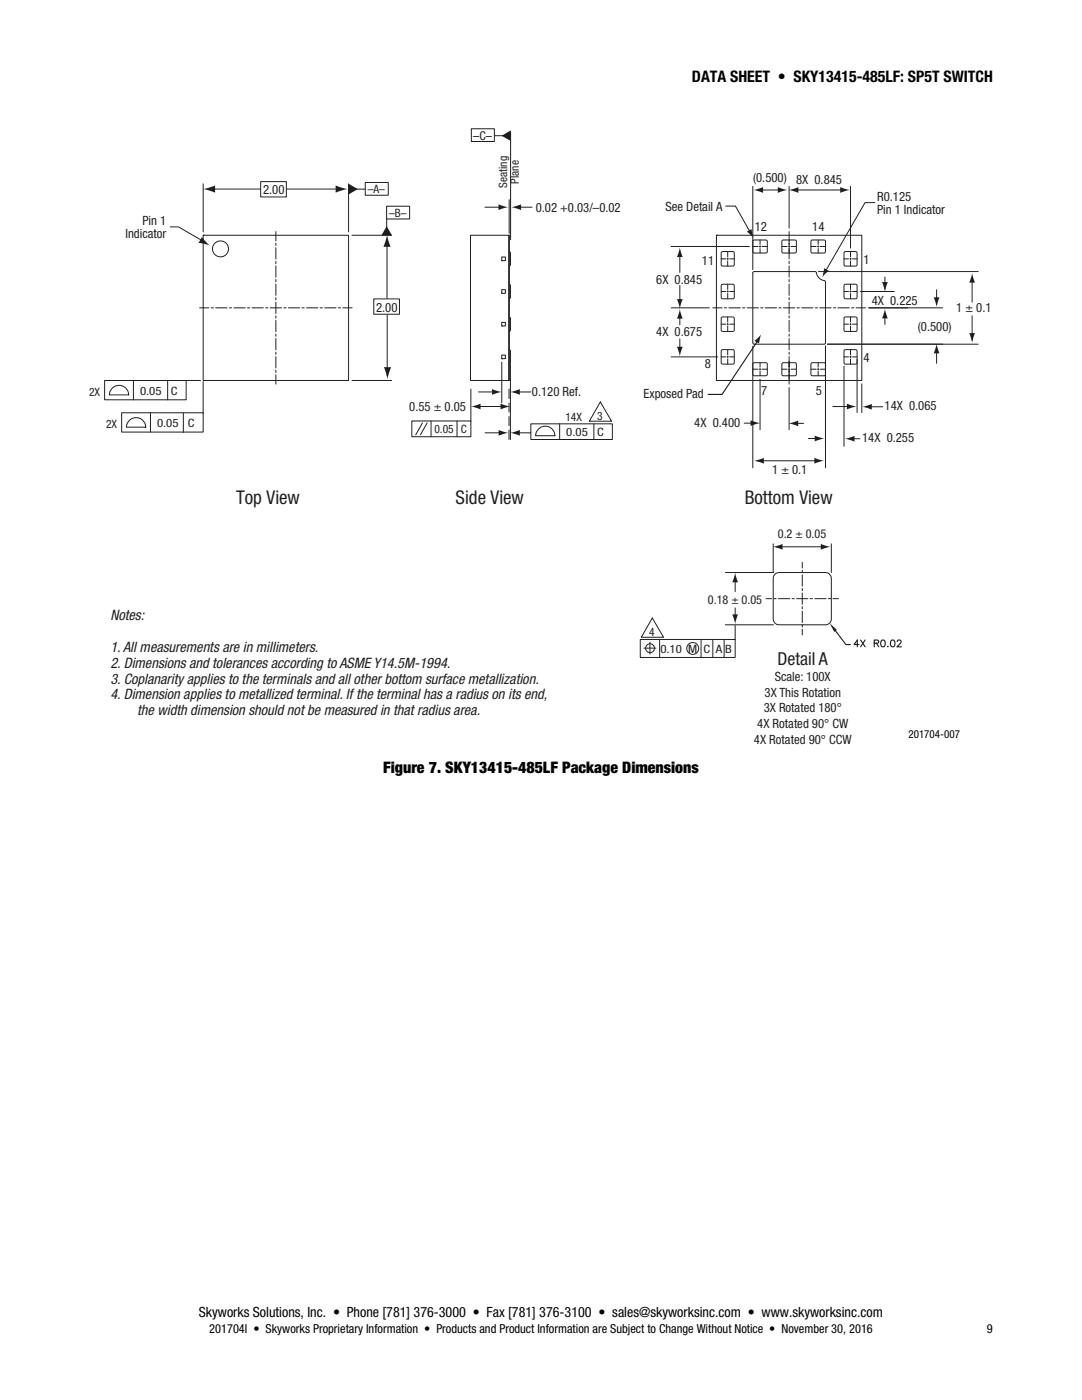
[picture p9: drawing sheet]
<svg xmlns="http://www.w3.org/2000/svg" width="216mm" height="279mm" viewBox="0 0 216 279" stroke-linecap="round" stroke-linejoin="round" font-family="sans-serif">
<g fill="none" stroke="#231f20" stroke-width=".2">
<path d="M101.6 39.8v6.8M101.9 26.3v21.6M34 45.3h1.6l4.9 2.8M37.2 75.9h2.8M40.5 76.2v6.3M94 77.6v6.5M100.1 72.3v8.1M101.6 77.6v1.9M101.8 72.7v15M101.6 80.4v1.8M101.6 83.1v1.8M101.6 85.8v1.9"/>
<path d="M146.7 124.8v2.8"/>
</g>
<path d="M40.3 47.3l1.6 1.7-2.3-.5z" fill="#231f20"/>
<path d="M174.6 40.4h-2l-7.8 13.6M119.8 80.2l2.2 3.9h-4.4z" fill="none" stroke="#231f20" stroke-width=".2"/>
<g fill="#231f20">
<path d="M164.4 53.5l1 .5-1.3 1.3z"/>
<path d="M150.5 68l1.4-1.3-.4 1.8z"/>
</g>
<path d="M144.8 41.1h1.9l2.9 5.1" fill="none" stroke="#231f20" stroke-width=".2"/>
<path d="M149 46.2l1-.5 .4 1.8z" fill="#231f20"/>
<g fill="none" stroke="#231f20" stroke-width=".2">
<path d="M42.1 37.7h9.9M20.9 75.9h16.2v3.9h-16.2zM22.2 77.7a1.92 1.92 0 0 1 2.1-.7 1.92 1.92 0 0 1 1.4 1.8h-3.9zM26.6 75.9v3.9M33.5 75.9v3.9M24.3 82.4h16.2v3.8h-16.2zM25.6 84.1a1.92 1.92 0 0 1 2.1-.7 1.92 1.92 0 0 1 1.4 1.9h-3.9zM30 82.4v3.8M36.6 82.4v3.9M105.9 84.6h16.3v3.1h-16.3zM107.2 85.8a1.92 1.92 0 0 1 2.2-.7 1.92 1.92 0 0 1 1.3 1.9h-3.8zM111.7 84.6v3.1"/>
<path d="M118.5 84.6v3.1M130.2 123.3l2.2 3.9h-4.4z"/>
</g>
<path d="M82.2 84h11.8v3.2h-11.8zM84.3 84.4l-1.3 2.4M85.2 84.4l-1.3 2.4M86 84v3.2M91.2 84v3.2" fill="none" stroke="#221e1f" stroke-width=".2"/>
<g fill="#231f20">
<path d="M40.5 37.7l2.4-.7v1.5z"/>
<path d="M67 37l2.4 .7-2.4 .7z"/>
</g>
<path d="M57.2 37.7h9.8M77.3 62.8v12.3" fill="none" stroke="#231f20" stroke-width=".2"/>
<g fill="#231f20">
<path d="M76.6 73.3h1.4l-.7 2.4z"/>
<path d="M77.2 46.8l.7 2.5h-1.4z"/>
</g>
<path d="M77.2 47.8v11.8M103.4 41.4h2.8" fill="none" stroke="#231f20" stroke-width=".2"/>
<g fill="#231f20">
<path d="M102 41.4l2-.6v1.1z"/>
<path d="M99.5 40.8l1.9 .6-1.9 .5z"/>
</g>
<path d="M96.8 41.4h3.3M103.1 86.4h2.8" fill="none" stroke="#231f20" stroke-width=".2"/>
<g fill="#231f20">
<path d="M101.8 86.4l1.9-.6v1.2z"/>
<path d="M99.5 85.8l1.9 .6-1.9 .6z"/>
</g>
<path d="M103.1 78.2h2.8M96.8 86.4h3.3" fill="none" stroke="#231f20" stroke-width=".2"/>
<g fill="#231f20">
<path d="M101.8 78.2l1.9-.6v1.2z"/>
<path d="M98.2 77.6l1.9 .6-1.9 .6z"/>
</g>
<path d="M135.7 57v3.3M95.5 78.2h3.3" fill="none" stroke="#231f20" stroke-width=".2"/>
<g fill="#231f20">
<path d="M135.1 59.7h1.1l-.5 1.9z"/>
<path d="M135.7 49.4l.5 1.9h-1.1z"/>
</g>
<path d="M135.7 50.7v3.7" fill="none" stroke="#231f20" stroke-width=".2"/>
<g fill="#231f20">
<path d="M193.4 66.5h1.2l-.6 1.9z"/>
<path d="M194 54.5l.6 1.9h-1.2z"/>
</g>
<path d="M194 55.8v4.5M194 63v4.9" fill="none" stroke="#231f20" stroke-width=".2"/>
<g fill="#231f20">
<path d="M157.4 37.9l1.9-.6v1.2z"/>
<path d="M167.6 37.3l2 .6-2 .6z"/>
</g>
<path d="M159.1 37.9h9.4" fill="none" stroke="#231f20" stroke-width=".2"/>
<g fill="#231f20">
<path d="M94 81.1l1.9-.5v1.1z"/>
<path d="M99.9 80.6l1.9 .5-1.9 .6z"/>
</g>
<path d="M95.5 81.1h5" fill="none" stroke="#231f20" stroke-width=".2"/>
<path d="M69.6 36.7l1.8 1-1.8 1.1z" fill="#231f20"/>
<path d="M70.8 37.7h2" fill="none" stroke="#221e1f" stroke-width=".2"/>
<path d="M72.9 36.4h4.6v2.6h-4.6zM94.1 25.7h4.5v2.5h-4.5zM77.1 41.2h4.6v2.5h-4.6z" fill="none" stroke="#231f20" stroke-width=".2"/>
<g fill="#231f20">
<path d="M154.2 109.1l1.9-.5v1.1z"/>
<path d="M163.8 108.6l1.9 .5-1.9 .6z"/>
</g>
<path d="M155.7 109.1h8.6M146.7 121.3v2" fill="none" stroke="#231f20" stroke-width=".2"/>
<g fill="#231f20">
<path d="M146.1 122.6h1.2l-.6 2z"/>
<path d="M146.7 114.3l.6 1.9h-1.2z"/>
</g>
<path d="M173.4 81.2h2.8M146.7 115.4v2.7" fill="none" stroke="#231f20" stroke-width=".2"/>
<g fill="#231f20">
<path d="M172 81.2l2-.6v1.2z"/>
<path d="M169 80.6l1.9 .5-1.9 .6z"/>
</g>
<path d="M166.2 81.1h3.3M169.9 87.6h1.7" fill="none" stroke="#231f20" stroke-width=".2"/>
<path d="M168.6 87.6l1.9-.6v1.1z" fill="#231f20"/>
<path d="M158.7 84.5h1.6" fill="none" stroke="#231f20" stroke-width=".2"/>
<g fill="#231f20">
<path d="M157.3 84.5l2-.6v1.2z"/>
<path d="M162.6 86.9l1.9 .6-1.9 .6z"/>
</g>
<path d="M161.3 87.5h1.8" fill="none" stroke="#231f20" stroke-width=".2"/>
<path d="M149.8 83.9l1.9 .5-1.9 .6z" fill="#231f20"/>
<path d="M151.7 37.9h3.9M148.5 84.4h1.8" fill="none" stroke="#231f20" stroke-width=".2"/>
<g fill="#231f20">
<path d="M150.3 37.9l2-.6v1.2z"/>
<path d="M155.2 37.3l1.9 .6-1.9 .6z"/>
</g>
<path d="M135.7 67.6v2.2" fill="none" stroke="#231f20" stroke-width=".2"/>
<g fill="#231f20">
<path d="M135.1 69.2h1.1l-.5 1.9z"/>
<path d="M135.7 61.7l.5 1.9h-1.1z"/>
</g>
<path d="M135.7 63v1.8" fill="none" stroke="#231f20" stroke-width=".2"/>
<g fill="#231f20">
<path d="M150.5 92l1.9-.6v1.1z"/>
<path d="M162.5 91.4l1.9 .6-1.9 .5z"/>
</g>
<path d="M151 92h12" fill="none" stroke="#231f20" stroke-width=".2"/>
<g fill="#231f20">
<path d="M176 56.3h1.2l-.6 1.9z"/>
<path d="M176.6 61.6l.6 1.9h-1.2z"/>
</g>
<path d="M176.6 55.3v2.4M176.6 62.9v1.9" fill="none" stroke="#231f20" stroke-width=".2"/>
<g fill="#231f20">
<path d="M186.3 59.3h1.2l-.6 2z"/>
<path d="M186.9 68.6l.6 1.9h-1.2z"/>
</g>
<path d="M186.9 57.8v3M186.9 69.9v2.6" fill="none" stroke="#231f20" stroke-width=".2"/>
<path d="M100.1 27.1l1.8-1.1v2.2z" fill="#231f20"/>
<path d="M98.6 27.1h2.1" fill="none" stroke="#221e1f" stroke-width=".2"/>
<path d="M77.2 45.1l1 1.9h-2.1z" fill="#231f20"/>
<path d="M77.2 43.7v2.1" fill="none" stroke="#221e1f" stroke-width=".2"/>
<g fill="none" stroke="#231f20" stroke-width=".2">
<path d="M40.5 36.7v9.6M52 36.2h5.1v3.1h-5.1zM69.5 36.7v9.6M157.5 37.2v8.3M169.7 37.2v12.3M40.5 47h29v28.9h-29zM40.5 47h.1M55 46.2v1.9M55 48.5v.5M55 49.4v2.3M55 52.2v.4M55 53.1v2.2"/>
<path d="M55 55.8v.4M55 56.7v2.3M55 59.4v.5M70.2 47h7.9M74.6 59.7h5.1v3h-5.1zM93.9 47h7.7v28.9h-7.7zM133.9 49.2h15.6M143 47h29v28.9h-29zM143 47h.1M150.3 54.3h12.5a2.17 2.17 0 0 0 1.8 1.8v12.5l-14.1 .1-.3-.3zM157.5 46.2v1.9M157.5 48.5v.5"/>
<path d="M157.5 49.4v2.3M157.5 52.2v.4M157.5 53.1v2.2M157.5 55.8v.4M157.5 56.7v2.3M157.5 59.4v.5M163.3 54.2h31.9M171.7 58.2h6.7M39.8 61.4h1.9M42.1 61.4h.5M43 61.4h2.3M45.8 61.4h.4"/>
<path d="M46.7 61.4h2.2M49.4 61.4h.4M50.3 61.4h2.2M53 61.4h.5M53.9 61.4h2.3M55 60.3v2.3M55 63v.5M55 63.9v2.3M55 66.7v.4M55 67.6v2.2M55 70.3v.4M55 71.2v2.2"/>
<path d="M55 73.9v.5M55 74.8v1.9M56.6 61.4h.5M57.5 61.4h2.3M60.3 61.4h.4M61.2 61.4h2.2M63.9 61.4h.4M64.8 61.4h2.3M67.5 61.4h.5M68.4 61.4h1.9M70.2 75.9h7.9M133.9 71.2h9.3"/>
<path d="M133.9 61.4h7.7M142.2 61.4h1.9M144.5 61.4h.5M145.5 61.4h2.2M148.2 61.4h.4M149.1 61.4h2.2M151.7 75.7v10.1M151.8 61.4h.5M152.7 61.4h2.3M155.4 61.4h.5M156.3 61.4h2.3M157.5 60.3v2.3"/>
<path d="M157.5 63v.5M157.5 63.9v2.3M157.5 66.7v.4M157.5 67.6v2.2M157.5 70.3v.4M157.5 71.2v2.2M157.5 77.3v8.5M157.5 73.7v.7M157.5 74.6v2.1M159 61.4h.5M160 61.4h2.2M162.7 61.4h.4"/>
<path d="M163.6 61.4h2.2M164.7 69.1v20M165.1 68.7h30.1M166.3 61.4h.4M167.2 61.4h2.3M168.4 73.1v16M169.9 61.4h.5M170.8 61.4h1.9M171 71.8v10.5M172 76.6v5.7M173.4 61.4h14.7M144.7 114.3h9.6"/>
<path d="M152.8 119.5h1.2M154.3 108.5v5.8M154.4 119.5h.5M154.6 114.6l.8-.3h9.3l.7 .2 .4 .4 .1 .5v8.4a1.14 1.14 0 0 1-1.2 .9h-9.3l-.7-.3-.3-.4-.1-.5v-8.1zM155.3 119.5h2.3M158 119.5h.5M158.9 119.5h2.3M160.1 112.2v1.2M160.1 113.8v.5M160.1 114.7v2.3M160.1 117.4v.5M160.1 118.3v2.3"/>
<path d="M161.7 119.5h.4M162.6 119.5h2.2M165.3 119.5h.4M165.9 108.5v5.8M166.2 119.5h1.1M127.8 127.6h18.9v3.6h-18.9zM128.5 129.3h2.4M129.7 128.2v2.3M131.6 127.7v3.5M139.9 127.7v3.5M142.2 127.7v3.5M144.5 127.7v3.5"/>
<path d="M144.7 124.7h9.6M160.1 121.1v.4M160.1 122v2.2M160.1 124.7v.4M160.1 125.6v1.1"/>
<circle cx="44" cy="49.7" r="1.6"/>
<circle cx="129.7" cy="129.4" r=".89"/>
<circle cx="138.2" cy="129.4" r="1.19"/>
</g>
<path d="M151.3 67.8l-7.2 10.9h-2.8" fill="none" stroke="#231f20" stroke-width=".23"/>
<path d="M165.5 124.4l1.5 1.3-.5 .4z" fill="#231f20"/>
<path d="M166.7 125.9l2.1 2.7h.9M171.4 128.6h-1l.7-.9v1.4M171.7 127.7l.9 1.4M172.6 127.7l-.9 1.4M174.4 128.4l.8-.1 .1-.4-.9-.2v1.4M174.9 128.4l.4 .7M175.9 127.8a.44 .44 0 0 1 .7 .2v.3a.6 .6 0 0 1-.5 .8 .86 .86 0 0 1-.2-1.3zM177.1 129h.1zM177.9 127.8a.46 .46 0 0 1 .6 .2l.1 .3a.58 .58 0 0 1-.5 .8 .86 .86 0 0 1-.2-1.3zM179 128.1l.2-.3 .3-.1 .3 .4-.8 1h.9" fill="none" stroke="#231f20" stroke-width=".23"/>
<g fill="none" stroke="#231f20" stroke-width=".2">
<path d="M150.2 37.2v16.6M100.1 52h.1M100.1 58.5h.1M100.1 51.3h.7v.7h-.7zM100.1 57.8h.7v.7h-.7zM101.6 56.7l.3 .3v2.3l-.3 .3M101.6 50.2l.3 .3v2.3l-.3 .3M101.6 47v28.9M143.9 51.7h.9M143.9 58.2h.9M144 56.8h2.4v2.7h-2.4zM144 50.3h2.4v2.7h-2.4z"/>
<path d="M145.1 51.7h.2M145.1 58.2h.2M145.2 50.2v1.1M145.2 51.5v.3M145.2 52.1v1M145.2 56.7v1.1M145.2 58v.3M145.2 58.6v1M145.6 51.7h.9M145.6 58.2h.9M150.2 49.2h1.1M150.3 48h2.7v2.4h-2.7z"/>
<path d="M151.5 49.2h.3M151.7 47.9v.9M151.7 49.1v.2M151.7 49.6v.9M152.1 49.2h1M156 49.2h1.1M156.1 48h2.7v2.4h-2.7zM157.3 49.2h.3M157.5 47.9v.9M157.5 49.1v.2M157.5 49.6v.9M157.9 49.2h1"/>
<path d="M161.8 49.2h1M161.9 48h2.7v2.4h-2.7zM163.1 49.2h.3M163.3 47.9v.9M163.3 49.1v.2M163.3 49.6v.9M163.7 49.2h1M168.4 51.7h.9M168.4 58.2h.9M168.5 56.8h2.4v2.7h-2.4zM168.5 50.3h2.4v2.7h-2.4zM169.6 51.7h.2"/>
<path d="M169.6 58.2h.2M169.7 50.2v1.1M169.7 51.5v.3M169.7 52.1v1M169.7 56.7v1.1M169.7 58v.3M169.7 58.6v1M170.1 51.7h.9M170.1 58.2h.9M100.1 65.1h.1M100.1 71.6h.1M100.1 64.3h.7v.8h-.7z"/>
<path d="M100.1 70.9h.7v.7h-.7zM101.6 69.8l.3 .3v2.3l-.3 .3M101.6 63.3l.3 .2v2.4l-.3 .2M143.9 64.7h.9M143.9 71.2h.9M144 69.9h2.4v2.7h-2.4zM144 63.3h2.4v2.8h-2.4zM145.1 64.7h.2M145.1 71.2h.2M145.2 63.3v1M145.2 64.6v.2M145.2 65.1v1"/>
<path d="M145.2 69.8v1M145.2 71.1v.3M145.2 71.6v1.1M145.6 64.7h.9M145.6 71.2h.9M150.2 73.7h1.1M150.2 69.1v24.3M150.3 72.5h2.7v2.4h-2.7zM151.5 73.7h.3M151.7 72.4v.9M151.7 73.5v.3M151.7 74.1v.9"/>
<path d="M152.1 73.7h1M156 73.7h1M156.1 72.5h2.7v2.4h-2.7zM157.3 73.7h.3M157.5 72.4v.9M157.5 73.5v.3M157.5 74.1v.9M157.9 73.7h1M161.8 73.7h1M161.9 72.5h2.7v2.4h-2.7zM163.1 73.7h.3M163.3 72.4v.9"/>
<path d="M163.3 73.5v.3M163.3 74.1v.9M163.7 73.7h1M164.7 69.1v24.3M168.4 64.7h.9M168.4 71.2h.9M168.5 63.3h2.4v2.8h-2.4zM168.5 69.9h2.4v2.7h-2.4zM169.6 64.7h.2M169.6 71.2h.2M169.7 63.3v1M169.7 64.6v.2"/>
<path d="M169.7 65.1v1M169.7 69.8v1M169.7 71.1v.3M169.7 71.6v1.1M170.1 64.7h.9M170.1 71.2h.9"/>
</g>
<g font-size="3.8" fill="#231f20">
<text x="47.1" y="100.6">Top View</text>
<text x="90.9" y="100.6">Side View</text>
<text x="148.6" y="100.6">Bottom View</text>
</g>
<text font-size="3.6" fill="#221e1f" x="155.2" y="132.7">Detail A</text>
<g font-size="3.2">
<text x="138.1" y="16.4">DATA SHEET • SKY13415-485LF: SP5T SWITCH</text>
<text x="76.4" y="154.3">Figure 7. SKY13415-485LF Package Dimensions</text>
</g>
<g font-size="2.9" fill="#221e1f">
<text x="22" y="123.8">Notes:</text>
<text x="22" y="130.1">1. All measurements are in millimeters.</text>
<text x="22" y="133.3">2. Dimensions and tolerances according to ASME Y14.5M-1994.</text>
<text x="22" y="136.4">3. Coplanarity applies to the terminals and all other bottom surface metallization.</text>
<text x="22" y="139.6">4. Dimension applies to metallized terminal. If the terminal has a radius on its end,</text>
<text x="27.4" y="142.7">the width dimension should not be measured in that radius area.</text>
</g>
<text font-size="2.8" x="39.7" y="262.8">Skyworks Solutions, Inc. • Phone [781] 376-3000 • Fax [781] 376-3100 • sales@skyworksinc.com • www.skyworksinc.com</text>
<g font-size="2.5" fill="#221e1f">
<text x="52.5" y="38.8">2.00</text>
<text x="25" y="47.4">Indicator</text>
<text x="28.4" y="44.9">Pin 1</text>
<text x="75.1" y="62.2">2.00</text>
<text x="154.6" y="135.9">Scale: 100X</text>
<text x="152.4" y="142.2">3X Rotated 180°</text>
<text x="152.6" y="139">3X This Rotation</text>
<text x="150.4" y="148.5">4X Rotated 90° CCW</text>
<text x="151.1" y="145.3">4X Rotated 90° CW</text>
</g>
<g font-size="2.5" fill="#231f20">
<text x="150.3" y="36.4">(0.500)</text>
<text x="158.8" y="36.7">8X 0.845</text>
<text x="175" y="40.1">R0.125</text>
<text x="106.9" y="42.2">0.02 +0.03/–0.02</text>
<text x="132.8" y="42.1">See Detail A</text>
<text x="150.6" y="46.1">12</text>
<text x="162.1" y="46.1">14</text>
<text x="175" y="42.6">Pin 1 Indicator</text>
<text x="140.1" y="52.8">11</text>
<text x="172.3" y="52.6">1</text>
<text x="130.9" y="56.6">6X 0.845</text>
<text x="173.9" y="60.8">4X 0.225</text>
<text x="190.8" y="62.4">1 ± 0.1</text>
<text x="130.9" y="67.1">4X 0.675</text>
<text x="183.1" y="66.1">(0.500)</text>
<text x="140.7" y="73.4">8</text>
<text x="172.3" y="72.3">4</text>
<text x="81.7" y="82.1">0.55 ± 0.05</text>
<text x="106.1" y="79">0.120 Ref.</text>
<text x="128.4" y="79.5">Exposed Pad</text>
<text x="151.9" y="78.8">7</text>
<text x="162.8" y="78.8">5</text>
<text x="176.5" y="81.9">14X 0.065</text>
<text x="138.5" y="85.2">4X 0.400</text>
<text x="172" y="88.2">14X 0.255</text>
<text x="154.1" y="94.6">1 ± 0.1</text>
</g>
<g font-size="2.5">
<text x="41.7" y="266.1">201704I • Skyworks Proprietary Information • Products and Product Information are Subject to Change Without Notice • November 30, 2016</text>
<text x="196.9" y="266.1">9</text>
</g>
<g font-size="2.4" fill="#231f20">
<text x="94.4" y="27.8">–C–</text>
<text x="155.2" y="107.4">0.2 ± 0.05</text>
<text x="141.3" y="120.5">0.18 ± 0.05</text>
</g>
<g font-size="2.3" fill="#231f20">
<text x="73.4" y="38.6">–A–</text>
<text x="101.2" y="37.5" transform="rotate(-90 101.2 37.5)">Seating</text>
<text x="103.5" y="36.7" transform="rotate(-90 103.5 36.7)">Plane</text>
<text x="77.6" y="43.3">–B–</text>
</g>
<g font-size="2.3" fill="#221e1f">
<text x="17.8" y="79">2X</text>
<text x="27.9" y="78.8">0.05</text>
<text x="34.1" y="78.8">C</text>
<text x="119.2" y="83.8">3</text>
<text x="21.2" y="85.4">2X</text>
<text x="31.3" y="85.2">0.05</text>
<text x="37.5" y="85.2">C</text>
<text x="86.7" y="86.4">0.05</text>
<text x="91.9" y="86.5">C</text>
<text x="112.8" y="84.1">14X</text>
<text x="113" y="86.9">0.05</text>
<text x="119.2" y="86.9">C</text>
<text x="129.6" y="126.9">4</text>
<text x="131.8" y="130.3">0.10 M</text>
<text x="140.4" y="130.3">C</text>
<text x="142.8" y="130.3">A B</text>
</g>
<text font-size="2.2" fill="#020303" x="181.3" y="147.3">201704-007</text>
</svg>
